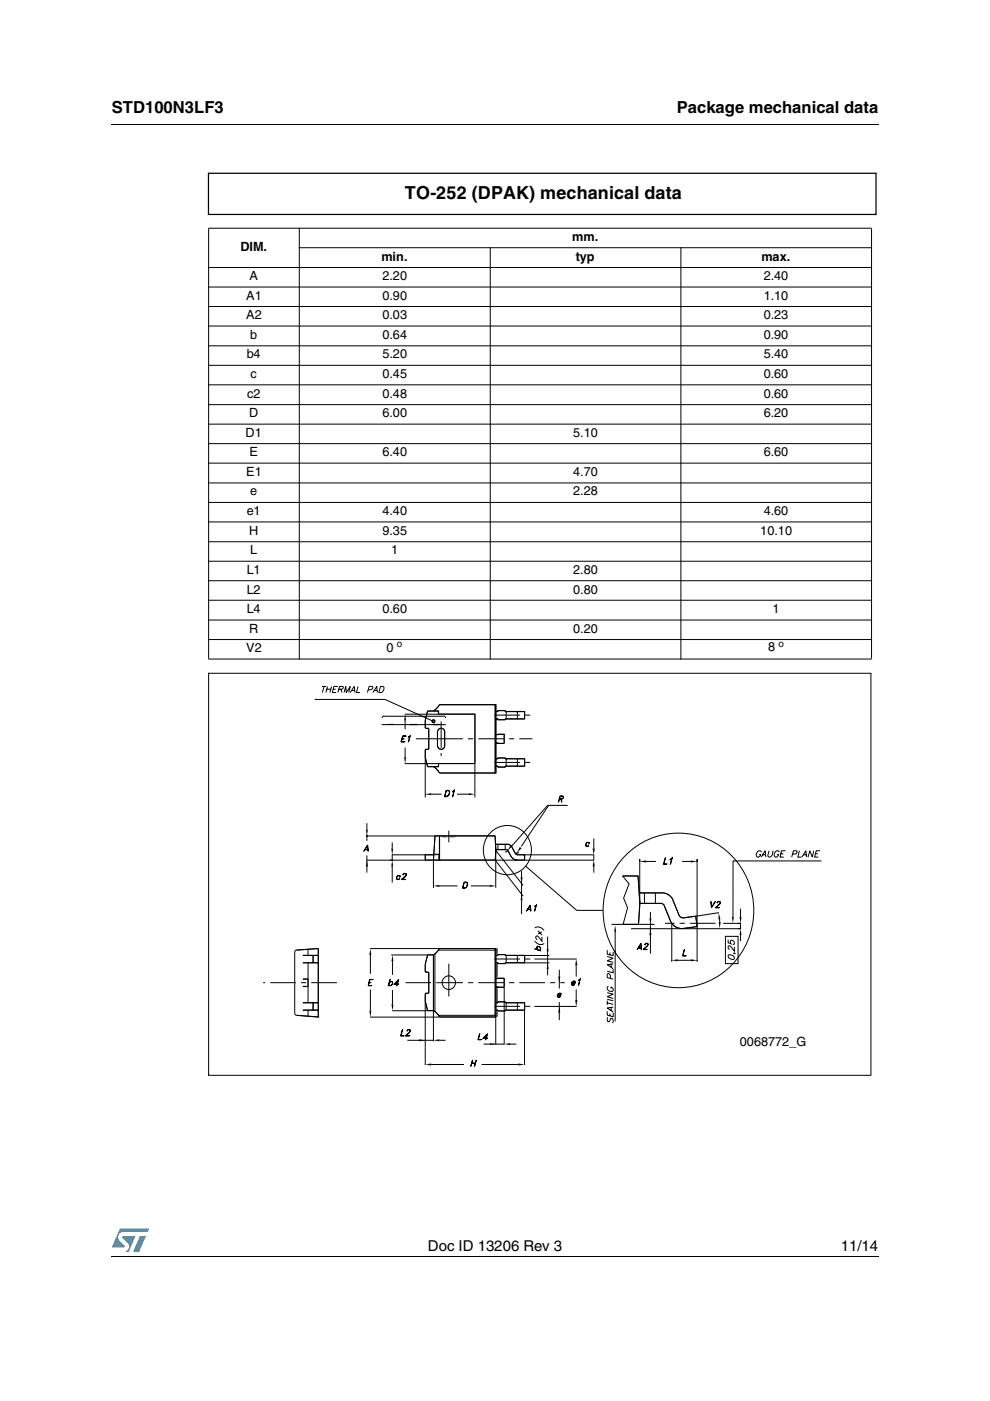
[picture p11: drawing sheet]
<svg xmlns="http://www.w3.org/2000/svg" width="210mm" height="297mm" viewBox="0 0 210 297" stroke-linecap="round" stroke-linejoin="round" font-family="sans-serif">
<g fill="#0099d8">
<path d="M29.7 262.1h1.2l-1.4 3.3h-1.3z"/>
<path d="M25.4 260.5h6.2l-.3 .7h-5.1a1.13 1.13 0 0 0-1.1 .7 1.13 1.13 0 0 0 .3 1.2l1 1v.3l-2.7 .1z"/>
<path d="M26 262.1h2.7l-1.4 3.3h-.7a1.18 1.18 0 0 0 .5-1.9l-1.1-1.1z"/>
</g>
<path d="M23.6 26.2l.1 .2zM23.6 266.3l.1 .1z" fill="#000"/>
<path d="M23.7 26.3h162.6M23.7 266.3h162.6" fill="none" stroke="#000" stroke-width=".21"/>
<g fill="#fff">
<path d="M43.7 36.1h142.5v213h-142.5z"/>
<path d="M44.2 42.2l141.6 .1z"/>
<path d="M185.7 42.2l.1 95.1z"/>
<path d="M44.2 137.2l141.5 .1z"/>
<path d="M44.2 42.2l.1 95z"/>
</g>
<g fill="none" stroke="#000" stroke-width=".21">
<path d="M44.1 48.4h140.7M44.1 56.7h140.7M44.2 48.5v91.1M63.4 52.5h121.4M63.5 48.3v91.5M103.9 52.4v87.4M144.4 52.4v87.4M184.8 48.5v91.1M44.1 60.9h140.7M44.1 65h140.7M44.1 69.1h140.7M44.1 73.3h140.7"/>
<path d="M44.1 77.5h140.7M44.1 81.6h140.7M44.1 85.8h140.7M44.1 89.9h140.7M44.1 94.1h140.7M44.1 98.2h140.7M44.1 102.4h140.7M44.1 106.5h140.7M44.1 110.7h140.7M44.1 114.9h140.7M44.1 119h140.7M44.1 123.1h140.7"/>
<path d="M44.1 127.3h140.7M44.1 131.5h140.7M44.1 135.6h140.7M44.1 139.7h140.7"/>
</g>
<path d="M44.2 36.7h141.7M44.2 36.6v8.9M185.7 36.7v8.9M44.1 45.5h141.6" fill="none" stroke="#000" stroke-width=".26"/>
<path d="M44.2 142.7h140.4v85.3h-140.4z" fill="#fff"/>
<path d="M44.2 142.7h140.6M44.2 142.6v85.4M184.7 142.7v85.4M44.1 228h140.5" fill="none" stroke="#000" stroke-width=".21"/>
<path d="M55.8 145.3h118.5v80.8h-118.5z" fill="#fff"/>
<g fill="none" stroke="#000" stroke-width=".21">
<path d="M66.7 148.3h14.9l10.3 4.6M68.3 145.5h.9M68.7 145.5l-.3 1.3M69.3 146.1h.9M69.4 145.5l-.3 1.3M70.3 145.5l-.4 1.3M70.6 146.1h.6M71.6 145.5h-.8l-.3 1.3h.8M71.8 146.1l.9-.1 .1-.4-.8-.1-.4 1.3M72.3 146.1l.2 .7M72.9 146.8l.4-1.3 .1 1.3 .9-1.3-.4 1.3M74.3 146.8l.8-1.3 .2 1.3"/>
<path d="M74.5 146.4h.7M75.9 145.5l-.3 1.3h.7M78.1 146.2l.7-.1 .3-.5-.8-.1-.4 1.3M79.1 146.8l.8-1.3 .1 1.3M79.3 146.4h.6M80.7 145.5h.4a.71 .71 0 0 1 .3 .8 .71 .71 0 0 1-.6 .5h-.5zM80.9 153.6h13.6M81.4 151.9h12.7M81.4 151.8l-.4 .4M82.1 153.6h1.5M85.3 156.6h.3l-.4 .1M85.4 156h.7l-.7 .1-.3 1.2h.6h-.7z"/>
<path d="M85.8 151.4h14.9v10.5h-14.9M85.9 152.8v1.8M85.9 158.5v2.1M86.6 156.2l.3-.2-.3 1.3 .3-1.2-.3 .2zM87 153.6h1.5M90.2 154.2l.2 .2M90.4 154.4h.1M90.4 154.4h.3M90.7 154.4l.2 .2M90.9 154.7v3.9l-.7 .5v1.5l.4 2h2.3v-.7M91.9 153.6h1.5M91.9 150.7h-1.2l-.5 2v1.5l.7 .4v4l-.7 .5v1.4l.5 2h2.3v-.6"/>
<path d="M91.9 150.7h1.1v.7h7.7v10.5h-7.7M92.8 158.1a.76 .76 0 0 0 .7 .8 .76 .76 0 0 0 .8-.8M92.9 151.4v-.6h-2.3l-.4 2v1.4M93 154.6a.76 .76 0 0 1 .8-.1 .76 .76 0 0 1 .5 .7v2.9a.76 .76 0 0 1-.8 .8 .76 .76 0 0 1-.7-.8v-2.9zM93.2 149.4h11.9v14.5h-11.9M93.2 149.4l-.5 .6-.8 .7M93.2 149.4l-.6 .8-.7 .5M93.2 149.4h12v14.5h-12M94.1 151.8l.4 .4M94.3 155.2v2.9M94.3 155.2a.76 .76 0 0 0-.8-.8 .76 .76 0 0 0-.7 .8l-.1 2.9M105 149.4v14.5"/>
<path d="M105.1 150.9h.5v-.2h1.5v.2h4.1v1.6h-4.1v.1h-1.5v-.1h-.5M105.2 157.5l1.7 .1M105.2 150.8h.4v-.1h1.5v.1h4.1v1.6h-4.1v.2h-1.5v-.2h-.4M106.9 155.7h.1M106.9 155.7h-1.8M106.9 155.7h-1.7M106.9 155.7v1.9h-1.8M107.3 150.9v1.6M109.7 150.9v1.6M77.6 177.2h14.6M77.8 174.5v1.4M77.8 177v1.3"/>
<path d="M77.9 179.1l.2 1.4-.2-1.2-.8 1.2zM83.2 178.6v1.3M90.2 168.4h.1M90.2 160.6v8.5M91.4 168.4h2.2M91.9 162.5l.6 .5 .7 .9-.7-.9zM93.2 177.2v5.2M94.6 167.6h.5a.81 .81 0 0 1 .1 1 .81 .81 0 0 1-.9 .3zM94.6 167.6h.4a.7 .7 0 0 1 .2 .9 .7 .7 0 0 1-.9 .3zM95.2 176.1v2.5M96 167.8l.3-.2-.3 1.3 .3-1.2zM96.9 168.4h2.5"/>
<path d="M100.7 162v7.1M104.3 176.2a5.1 5.1 0 0 1 7 .5 5.1 5.1 0 0 1 0 7.1 5.1 5.1 0 0 1-7 .4 5.3 5.3 0 0 1 0-8zM105.1 179h2.4a1.3 1.3 0 0 1 1.1 .7M105.1 179h2.5l.5 .1 1.3 2 1.8 .1v1.1a2.86 2.86 0 0 1-2.5-.4l-1-1.6-.4-.2M105.6 160.9v-.2h1.5v.2M105.6 179v1.2M105.6 160.9h-.5M107.1 160.9h4.1v1.5h-4.1v.3h-1.5v-.3h-.5M107.1 179v1.2M107.1 160.9h4.1v1.5h-4.1v.2h-1.5v-.2h-.4M107.3 160.9v1.5M108.6 179.7l.7 1.3"/>
<path d="M109.7 160.9v1.5M116.3 170.8l-5.8 8.7M118.6 169.4l.7-.1 .1-.4-.6-.1-.4 1.3 .3-1.3 .7 .1-.1 .5-.7 .1M118.9 169.5l.3 .6-.2-.6M120.4 170.8h-4.3l-7.6 8.5M124.3 178.8l.3-.2 .4 .2-.1-.1a.44 .44 0 0 0-.6 .1 .44 .44 0 0 0 .1 .6l.3-.1 .1-.1v.1l-.2 .2-.4-.2zM125.9 177.8v2.1M77.3 180.2h.8M77.4 180.1h.6M77.7 182.4h48.3M77.8 181.3v3.7M83.1 181.2h8.9h-1.8v1.1h14.8l.2-2.2-.2-2.9h-12.8l-.3 5.1"/>
<path d="M83.2 181.1v1.3M83.2 183.7v3.4M84.2 185.8l.5-.2 .2 .2-.1 .1v-.2a.42 .42 0 0 0-.6 .1 .42 .42 0 0 0 .1 .6l.4-.1-.2 .2-.3-.1-.1-.3zM85.2 186.4l.7 .1h-.8a1.65 1.65 0 0 0 1-1.1l-.2-.2-.3 .1-.1 .2-.1-.1 .6-.2 .2 .4-1 .9M90.2 181.2v1.2M92 181.1h1.2M93.2 187.8h3.8M98.4 187h.4a.7 .7 0 0 1 .3 .8 .7 .7 0 0 1-.6 .5h-.4zM98.4 187.1h.6a.78 .78 0 0 1-.1 .9 .78 .78 0 0 1-.8 .3zM99.8 187.8h4M105 180.2l5.9 7.5M105.1 180.2h.1"/>
<path d="M105.1 180.2l-.1-3h-12.8l-.3 5.2v5.9M105.1 180.2v8M105.1 180.2h2.2M105.1 180.2l-.1 2.2 5.9 7.6M105.2 180.1h2.1M107.1 180.6h.5M107.3 180.1l.4 .2M107.6 180.3l-.2 .2M107.7 180.4a2.62 2.62 0 0 0 1.5 1.9h.4M109.3 181l.4 .2M109.5 180.8h.6M109.6 180.9l-.2 .2"/>
<path d="M109.6 181.2h16.4M109.8 180.6l-.1 .1M110.6 184.6v1.4M110.6 186v4.6M110.6 190.9v2.9M111.2 181.2v1.2M111.4 183.6l10.9 9.4h5.5M111.8 192.9h.7M111.9 192.8h.6M112.4 191.9l.2 1.3-.2-1.2-.8 1.2zM113.4 192.1l.3-.2-.4 1.3 .3-1.2zM113.4 199.5a1.4 1.4 0 0 0 2 .5"/>
<path d="M113.4 196.7a1.56 1.56 0 0 1 2 .6M114.1 197.3l.8 1M114.9 198.6v1l-1.1-1.2a.43 .43 0 0 0-.2 .4 .43 .43 0 0 0 .3 .4M114.9 197.6l-.8 .4M116.1 198.6v2.6M125.9 181.2v1.2M125.9 183.7v1.3M130.4 197.6v19M132 185.7h3.3l.4 5.8-.3 4.5h-3.3l1-3.5-.9-2.1 1.2-3-1.4-1.7h3.3l.3 5.9M132.6 181.4a15.9 15.9 0 0 1 17.5-3.4 15.9 15.9 0 0 1 9.7 15 15.9 15.9 0 0 1-10.4 15.4 15.9 15.9 0 0 1-17.9-5 16.7 16.7 0 0 1 1.1-22zM133.8 196.9h23.3M135.5 189.3h4.8"/>
<path d="M135.5 196h3.2M135.5 189.3h4.8a2.6 2.6 0 0 1 2.3 1.4M135.6 191.6h.1M135.6 191.6l-.2 4.4h-5.8M135.6 191.6h4.5M135.6 182.2v9.4M135.7 191.5h4.4l.6 .2 .1 .3M135.9 200l.1 1.3-.1-1.1-.8 1.1zM136.6 189.3v2.3M137 182.6h2.1M137.9 193.3v1.4M137.9 195.6v6.6"/>
<path d="M138.2 196h.1M139 189.3v2.3M140.1 191.5l.3 .1 .4 .4M140.3 189.3a2.6 2.6 0 0 1 2.3 1.4M140.8 192l1.4 3.5M140.8 192l1.7 3.9M141 181.9l-.3 1.3h.7h-.7zM142.2 182.2l.3-.3-.4 1.3 .3-1.2zM142.4 195.8v8.1M142.6 190.7l1.4 3.4M144 194.1l.5 .4 .4 .1M144 194.1l.2 .3 .6 .2 2.7-.4 .3 2.2-3.7 .4-.8-.3-.7-.5"/>
<path d="M144.6 182.6h1.9M144.9 194.6l2.6-.3 .3 2.2-2.9 .3a2.59 2.59 0 0 1-2.6-1.3M147.8 182.2v21.7M150.7 191.1l.2 1.2 .8-1.2-.8 1.4zM151.7 192.4l.8 .1h-.9l1-.8v-.4a.35 .35 0 0 0-.5 .1l.1-.2 .4-.1 .1 .4-1 1M152.4 193.5l-4.9 .8M152.6 194.8v.7M153.3 195.8h3.8M153.8 198.5h2.7v5.8h-2.7zM154.4 199.2v.7l.5 .1a.44 .44 0 0 1 .1-.7 .44 .44 0 0 1 .6 .4l.1 .3-.3 .3M155.4 182.5h18.8M155.4 182.5v11.8"/>
<path d="M157 192.6v1.8M157 195.8v1.1M157 198.3v1.3M161.4 181.7l.8-1.3 .2 1.3M161.4 180.7a.52 .52 0 0 0-.5-.3 .52 .52 0 0 0-.5 .5l-.1 .3a.46 .46 0 0 0 .4 .6 .46 .46 0 0 0 .5-.4l.1-.2h-.3M161.7 181.2h.6M163.1 180.4l-.3 1.1a.5 .5 0 0 0 .5 .2 .5 .5 0 0 0 .4-.4l.2-.9M165.2 180.7l-.1-.3a.75 .75 0 0 0-.9 .4 .75 .75 0 0 0 .2 .9h.2l.4-.3 .1-.2h-.3M165.5 181h.6M166.5 180.4h-.8l-.3 1.3h.8M168 181.1l.8-.1 .2-.4v-.2h-.8l-.3 1.3M169.5 180.4l-.3 1.3h.7"/>
<path d="M170 181.7l.9-1.3 .1 1.3M170.3 181.2h.7M172.5 180.4l-.3 1.3-.5-1.3-.4 1.3M172.9 181h.5M173.9 180.4h-.8l-.4 1.3h.8M64.2 202.6h3.3M64.2 214.2h3.3M64.2 209.2h1.1M64.2 207.6h1.1M64.2 207.6h1.1v1.5h-1.1M64.2 214.1h3.3M65.3 201.3v1.3"/>
<path d="M65.3 204.1v8.5M65.3 214.2v1.2M66.4 202.6v1.5M66.4 212.6v1.6M66.4 212.6v1.5M67.5 215.6h.1M67.5 201.1l-4.6 .3M67.5 201.1l-4.6 .3-.4 .5v13.1l.4 .3 4.6 .3M67.5 212.6h-3.3M67.5 204.1h-3.3M67.5 201.1v14.5l-4.6-.3M78.3 208.3h.3l-.3 .1"/>
<path d="M78.4 207.7h.7h-.7l-.3 1.2 .7 .1h-.7zM78.5 201.1h26.6M78.5 202.5v4M78.5 209.8v4.5M82.7 207.7l-.4 1.3zM82.7 208.1h.1a.48 .48 0 0 1 .5 .6 .48 .48 0 0 1-.7 .3l-.2-.2a.45 .45 0 0 0 .7 0 .45 .45 0 0 0 0-.7l-.5 .2zM82.9 202.5h9M83.2 214.3h8.7M83.2 203.8v2.9M83.2 209.9v3M83.7 208.6l.8 .1h-.9l.9-1-.3 1.3 .2-1.1-.8 .8M85.3 218.3l-.3 1.3h.7h-.8z"/>
<path d="M86 219.6h.8h-.9l1-.9v-.3l-.3-.1-.3 .3a.46 .46 0 0 1 .7-.2v.3l-1 .9M90.2 210.8v15M90.2 212.3l.4 2M90.2 205.9l.2 .2M90.4 206.1h.3l.2 .2v4.1M90.4 206.1h.1M90.4 210.6h.3M90.4 210.6l-.2 .2M90.6 202.5l-.4 2v1.4M90.9 210.4l-.2 .2M91.9 214.2l.6 .5 .7 .9M91.9 214.2l.7 .6 .6 .8"/>
<path d="M91.9 202.4h-1.2l-.5 2v1.5l.7 .4v4.1l-.7 .4v1.4l.5 2.1h1.2M91.9 202.4v18.4M92.2 202.3v12.2M92.9 215.3h12.1M92.9 201.4h12.1M93.2 201.1l-.7 .9-.6 .5M93.2 201.1l-.5 .6-.8 .8M93.2 201.1h12v14.5h-12M95.2 204.3v7M101.7 219.2l-.3 1.2h.7l-.8 .1zM105 215.3l.1 .3h-26.6M105 201.4v13.9"/>
<path d="M105.1 209.3h1.8M105.1 201.1v20.3M105.1 201.1l-.1 .3M105.1 202.6h.5v-.2h1.5v.2h9.4M105.1 214.2h.5v.2h1.5v-.2h4.1M105.2 202.6h.4v-.2h1.5v.2h4.1v1.5h-4.1M105.2 209.2l1.7 .1M105.4 201.1v1.1M105.4 204.4v2.8M105.4 209.5v2.9M105.4 214.4v1.2M105.6 204.1v.2h1.5v-.2"/>
<path d="M105.6 212.6v-.2h1.5v.2M105.6 212.6h-.5M105.6 204.1h-.5M106.9 207.4l-1.8 .1M106.9 209.4v12M106.9 207.4l-1.7 .1M106.9 207.4v1.9M107.1 212.6h4.1v13.2M107.1 204.1h9.4M107.1 212.6h4.1v1.5h-4.1v.2h-1.5v-.2h-.4M107.3 202.6v1.5M107.3 212.6v1.6"/>
<path d="M109.7 202.6v1.5M109.7 212.6v1.6M111.2 202.6v1.5M113.3 203.3h9M113.3 213.4h9M113.4 201.2l1.2 .4zM114 200.6a.53 .53 0 0 1 .5 .3 .53 .53 0 0 1 0 .6 .45 .45 0 0 0 0-.6 .45 .45 0 0 0-.7-.1l.2 .5-.2-.2zM116.1 202.1v4.7M118.3 210.9l-.1 .4 .4 .1 .2-.2-.1 .2h-.4l-.1-.3 .4-.5 .4 .1-.1 .3h-.7M118.4 210.7h.5l-.1 .2h-.5zM118.6 205.6v4M118.6 212.5v3.8"/>
<path d="M121.3 208.4l-.1 .3 .2 .1 .4-.1-.4 .2a.48 .48 0 0 1-.1-.7 .48 .48 0 0 1 .7-.1l-.1 .4h-.7M121.4 208.1h.5v.3h-.6zM122.2 204.7v2.4M122.2 209.8v2.2M122.6 207.8l.4-.3-.3 1.4 .3-1.2zM128.7 214.4v.8l1.3 .4v-.9M128.7 201.4v.9l1.3 .3v-.8M128.7 212.1v1M128.7 212.6l1.3 .3M128.7 211.9l1.3 .3M128.7 210.5l1.3 .3-1.3 .5 1.3 .4M128.7 202.8l1.3 .4-1.3 .5 1.3 .3"/>
<path d="M128.9 215.7l-.2 .3 .2 .6h.3l.4-.7a.59 .59 0 0 1 .3 1M129 209.1a.61 .61 0 0 0-.2 .8 .61 .61 0 0 0 .7 .3h.4l.1-.2-.1-.6-.4-.1v.3M129.3 201.9v.6M129.3 214.9v.5M129.4 207.4v-.6l-.1-.2-.5-.1-.1 .8 1.3 .3M129.6 204.4v.7M129.6 213.6v.6M130 205.5v.7l-1.3-.3M130 213.5l-1.3 .2 1.3 .9M130 204.4l-1.3 .1 1.3 .9M135.3 201h.7M136.4 201.3h.8h-.9l.9-.8 .1-.4a.35 .35 0 0 0-.6 .2l.3-.3 .4 .1-.1 .4-.9 .8"/>
<path d="M143.7 203.6h2.8M145.1 201.3l-.3 1.3 .7 .1h-.8zM154.4 202.5a.79 .79 0 0 1 .9 0 .79 .79 0 0 1 .3 .8 .82 .82 0 0 1-1.2-.8zM155.6 202.1v.1zM155.6 202.1l.4 .2M155.7 200.7v1l-.8-1.1-.4-.1-.1 .5 .3 .3M86.4 220.6h2.4M89.1 220.6h2.8M91.4 225.7h7M93.2 220.6h1.3M100 225.5h.7M100.1 225.4h.7"/>
<path d="M100.2 224.8l-.4 1.3zM101 224.8l-.4 1.3zM102.1 225.7h7.8M102.5 220.1h.9l-.1 .1h-.9l1-1-.4 1.3 .3-1.2-.8 .9M102.5 221.4h1.3M104.4 221.4h2.5M108.2 221.4h1.3"/>
<circle cx="95.1" cy="208.3" r="1.43"/>
</g>
<path d="M93.7 177.4h2.9M93.7 177.4v-.2M96.6 177.4v-.2M92 181.2h1.4M93 182.3v-1.1" fill="none" stroke="#4d4d4d" stroke-width=".21" stroke-dasharray="1.1 .6" stroke-linecap="butt"/>
<path d="M88.2 156.6h4.5M92.7 156.6h20.2M93.5 153v7.3M104.8 151.6h8.5M104.8 161.7h8.5M151.7 195.8h-10.7M71.4 208.3h-15.6M86 208.3h6.7M92.7 208.3h27M104.8 213.4h8.5M104.8 203.3h8.5" fill="none" stroke="#000" stroke-width=".21" stroke-dasharray="5.5 1.1 1.1 1.1" stroke-linecap="butt"/>
<g fill="#000">
<path d="M85.9 151.4l.2 1.4h-.4zM77.6 175.9h.4l-.2 1.3zM82.9 179.9h.5l-.2 1.3zM85.7 160.6h.4l-.2 1.3zM90.2 168.4l1.2-.2v.4zM99.4 168.2l1.3 .2-1.3 .2zM108.3 179.1l.3 .4-1 .8zM110.2 179.6l.4 .2-1 1zM125.6 179.9h.5l-.2 1.3zM77.8 182.4l.2 1.3h-.4zM83.2 182.4l.2 1.3h-.5zM91.9 187.8l1.3-.2v.4z"/>
<path d="M103.8 187.6l1.3 .2-1.3 .2zM110.4 186h.4l-.2 1.3zM110.6 189.6l.2 1.3h-.4zM125.9 182.4l.2 1.3h-.5zM130.4 196.2l.2 1.4h-.4zM135.6 182.6l1.4-.2v.5zM137.7 194.7h.4l-.2 1.3zM137.9 196.9l.2 1.4h-.4zM146.5 182.4l1.3 .2-1.3 .3zM152.4 193.6l.3 1.3h-.4zM152.4 195.5h.4l-.2 1.4zM155.2 194.4h.4l-.2 1.3z"/>
<path d="M156.8 194.4h.4l-.2 1.4zM157 196.9l.2 1.4h-.4zM78.3 214.3h.4l-.2 1.3zM78.5 201.1l.2 1.4h-.4zM83 212.9h.4l-.2 1.4zM83.2 202.5l.2 1.3h-.4zM115.9 201.2h.4l-.2 1.4zM116.1 204.1l.2 1.4h-.4zM118.6 213.4l.2 1.3h-.4zM118.4 207.1h.4l-.2 1.3zM122.2 203.3l.2 1.4h-.4zM122 212h.4l-.2 1.4z"/>
<path d="M142.4 203.6l1.3-.2v.4zM146.5 203.4l1.3 .2-1.3 .2zM88.8 220.3l1.4 .3-1.4 .2zM90.2 225.7l1.2-.2v.4zM91.9 220.6l1.3-.3v.5zM103.8 221.2l1.3 .2-1.3 .2zM106.9 221.4l1.3-.2v.4zM109.9 225.5l1.3 .2-1.3 .2z"/>
</g>
<circle cx="91.9" cy="152.9" r=".28" fill="none" stroke="#000" stroke-width=".33"/>
<text font-size="3.8" x="85.9" y="42.2">TO-252 (DPAK) mechanical data</text>
<g font-size="3.5">
<text x="23.7" y="23.9">STD100N3LF3</text>
<text x="143.5" y="23.9">Package mechanical data</text>
</g>
<g font-size="3.2">
<text x="90.7" y="265.1">Doc ID 13206 Rev 3</text>
<text x="178.3" y="265.1">11/14</text>
</g>
<g font-size="2.7">
<text x="51" y="53.1">DIM.</text>
<text x="121.3" y="51">mm.</text>
<text x="52.9" y="59.4">A</text>
<text x="80.9" y="55.2">min.</text>
<text x="81.1" y="59.4">2.20</text>
<text x="122.1" y="55.2">typ</text>
<text x="161.5" y="55.2">max.</text>
<text x="161.9" y="59.4">2.40</text>
<text x="52.2" y="63.5">A1</text>
<text x="81.1" y="63.5">0.90</text>
<text x="161.9" y="63.5">1.10</text>
<text x="52.2" y="67.7">A2</text>
<text x="53.1" y="71.8">b</text>
<text x="81.1" y="67.7">0.03</text>
<text x="81.1" y="71.8">0.64</text>
<text x="161.9" y="67.7">0.23</text>
<text x="161.9" y="71.8">0.90</text>
<text x="52.3" y="76">b4</text>
<text x="81.1" y="76">5.20</text>
<text x="161.9" y="76">5.40</text>
<text x="53.1" y="80.1">c</text>
<text x="81.1" y="80.1">0.45</text>
<text x="161.9" y="80.1">0.60</text>
<text x="52.4" y="84.3">c2</text>
<text x="52.9" y="88.4">D</text>
<text x="81.1" y="84.3">0.48</text>
<text x="81.1" y="88.4">6.00</text>
<text x="161.9" y="84.3">0.60</text>
<text x="161.9" y="88.4">6.20</text>
<text x="52.1" y="92.6">D1</text>
<text x="121.5" y="92.6">5.10</text>
<text x="52.2" y="100.9">E1</text>
<text x="52.9" y="96.8">E</text>
<text x="81.1" y="96.8">6.40</text>
<text x="121.5" y="100.9">4.70</text>
<text x="161.9" y="96.8">6.60</text>
<text x="53.1" y="105.1">e</text>
<text x="121.5" y="105.1">2.28</text>
<text x="52.3" y="109.2">e1</text>
<text x="52.9" y="113.4">H</text>
<text x="81.1" y="109.2">4.40</text>
<text x="81.1" y="113.4">9.35</text>
<text x="161.2" y="113.4">10.10</text>
<text x="161.9" y="109.2">4.60</text>
<text x="53.1" y="117.5">L</text>
<text x="82.9" y="117.5">1</text>
<text x="52.3" y="121.7">L1</text>
<text x="52.3" y="125.9">L2</text>
<text x="121.5" y="121.7">2.80</text>
<text x="121.5" y="125.9">0.80</text>
<text x="52.3" y="130">L4</text>
<text x="81.1" y="130">0.60</text>
<text x="163.8" y="130">1</text>
<text x="52.9" y="134.1">R</text>
<text x="121.5" y="134.1">0.20</text>
<text x="52.2" y="138.3">V2</text>
<text x="81.9" y="138.3">0</text>
<text x="162.8" y="138.1">8</text>
<text x="156.9" y="221.7">0068772_G</text>
</g>
<g font-size="2.1">
<text x="84.2" y="137.2">o</text>
<text x="165.1" y="137.1">o</text>
</g>
</svg>
